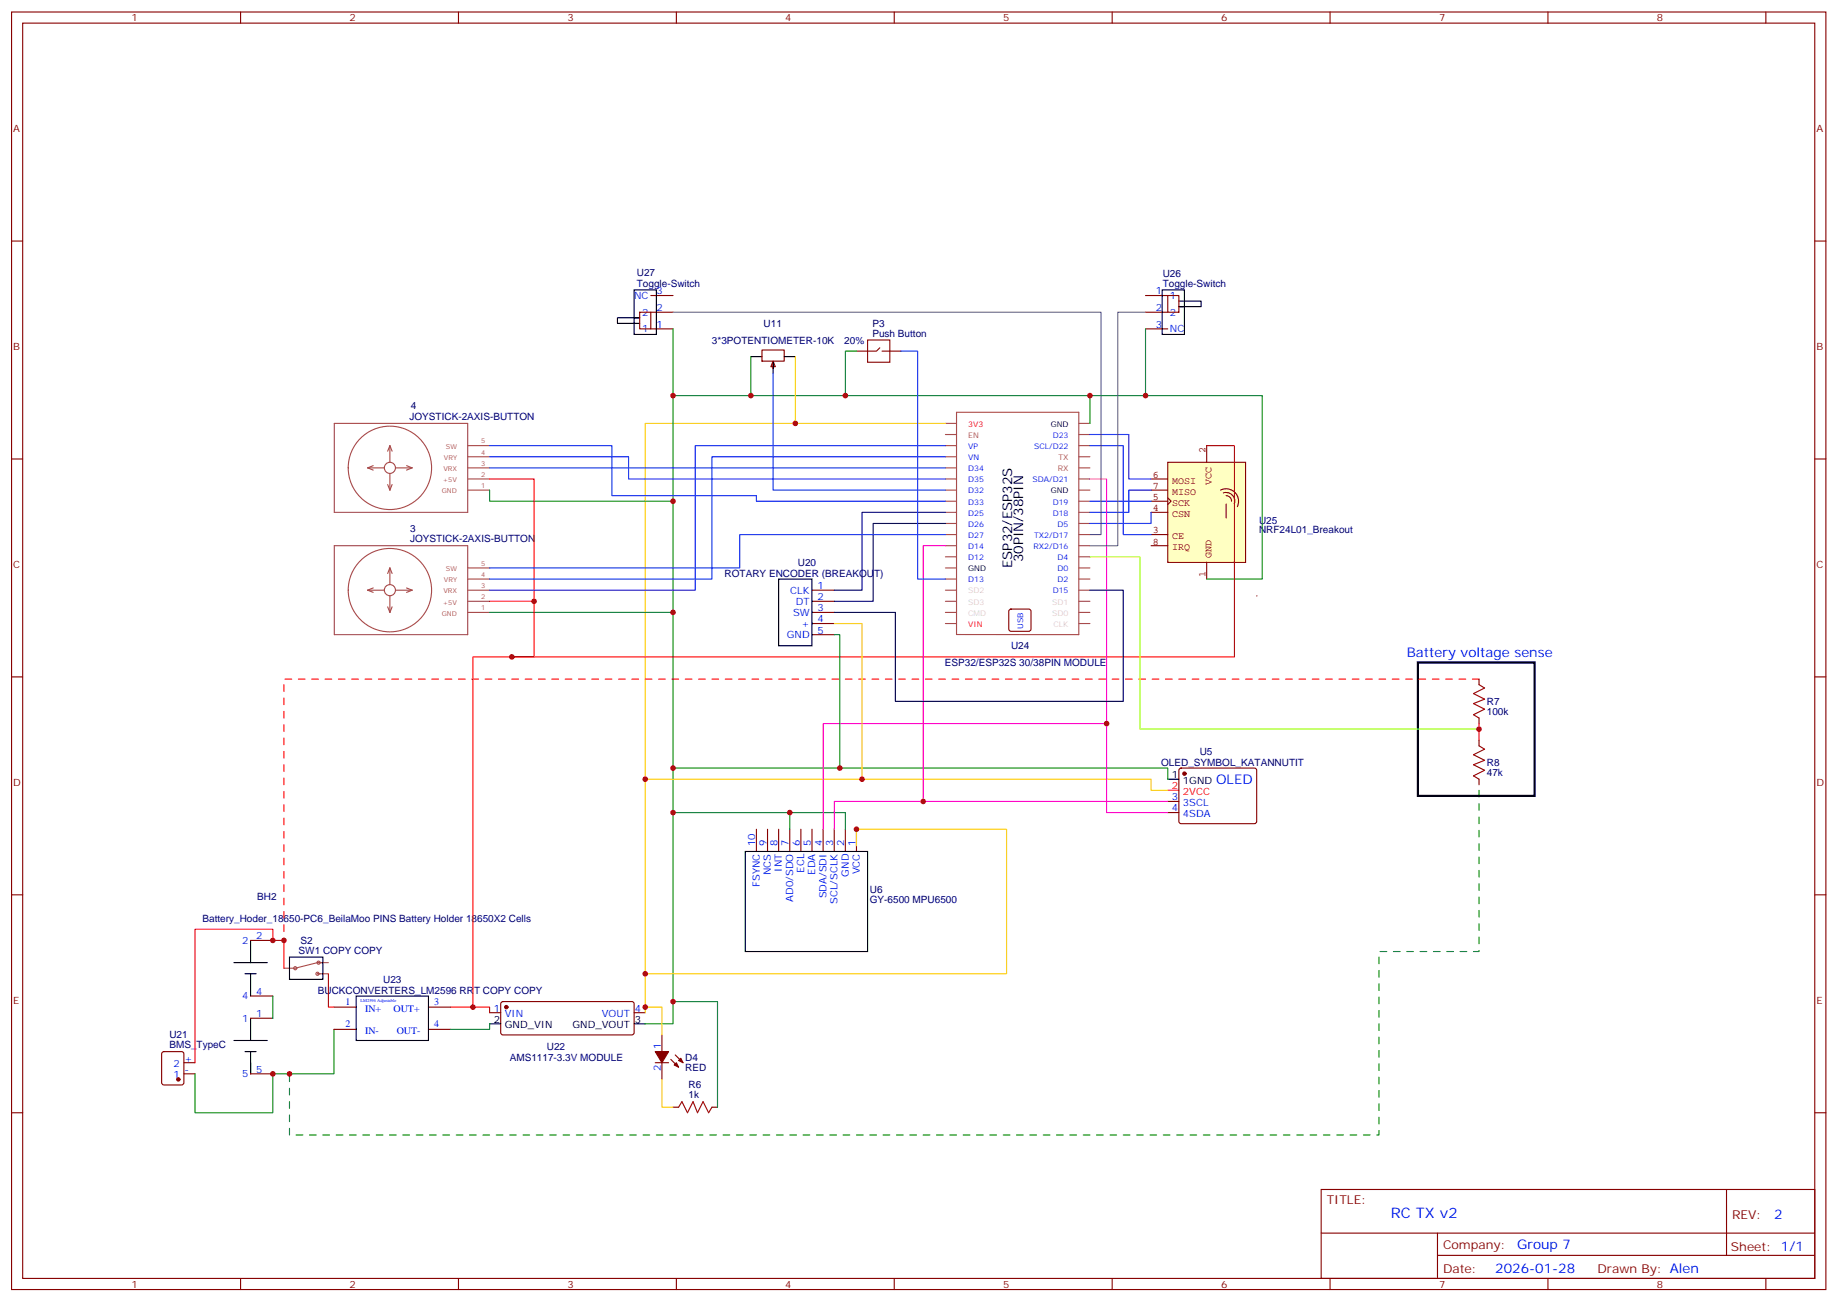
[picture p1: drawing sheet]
<svg xmlns="http://www.w3.org/2000/svg" width="583mm" height="413mm" viewBox="0 0 583 413" stroke-linecap="round" stroke-linejoin="round" font-family="sans-serif">
<g fill="none" stroke="#870000" stroke-width=".35">
<path d="M3.7 3.8h575.7v405.4h-575.7zM7.2 7.3h568.7v398.3h-568.7zM76.3 3.8v3.5M145.5 3.8v3.5M214.6 3.8v3.5M283.8 3.8v3.5M352.9 3.8v3.5M422.1 3.8v3.5M491.2 3.8v3.5M560.4 3.8v3.5M3.7 76.5h3.5M575.9 76.5h3.5"/>
<path d="M271.8 111.4h3.5M282.4 111.4h3.5M3.7 145.6h3.5M575.9 145.6h3.5M3.7 214.8h3.5M575.9 214.8h3.5M370.6 254.3h3.5M370.6 257.8h3.5M374.3 243.9l.5-.2h23.3l.5 .2 .2 .5-.1 16.5-.6 .4h-23.6l-.4-.7v-16.2zM240 263.1v7.1M243.6 263.1v7.1M247.1 263.1v7.1"/>
<path d="M250.6 263.1v7.1M254.1 263.1v7.1M257.7 263.1v7.1M261.2 263.1v7.1M264.7 263.1v7.1M268.3 263.1v7.1M271.8 263.1v7.1M3.7 283.9h3.5M79.5 298.4h7.1M575.9 283.9h3.5M79.5 316h7.1M79.5 323.1h7.1"/>
<path d="M3.7 353.1h3.5M79.5 340.7h7.1M575.9 353.1h3.5M419.2 377.4h156.7v28.2h-156.7zM547.9 377.4v20.9M419.3 391.2h156.4M456.2 398.3h119.5M456.2 391.2v14.2M76.3 405.6v3.6M145.5 405.6v3.6M214.6 405.6v3.6M283.8 405.6v3.6"/>
<path d="M352.9 405.6v3.6M422.1 405.6v3.6M491.2 405.6v3.6M560.4 405.6v3.6"/>
</g>
<path d="M275.3 107.9h7.1v7h-7.1zM279.2 110.3l-1.1 1.1h-2.8M279.9 111.4h2.5" fill="none" stroke="#900" stroke-width=".35"/>
<path d="M370.6 247.2h3.5M236.5 270.2h38.8v31.7h-38.8zM79.5 298.4v7M74.2 305.4h10.6M77.8 309h3.5M79.5 309v7M74.2 330.1h10.6M77.8 333.7h3.5M79.5 333.7v7v-3.5M79.5 323.1v7" fill="none" stroke="#000" stroke-width=".35"/>
<circle cx="375.8" cy="245.5" r=".53" fill="#870000" stroke="#870000" stroke-width=".35"/>
<path d="M370.6 250.8h3.5" fill="none" stroke="#f00" stroke-width=".35"/>
<g fill="none" stroke="#a64a4a" stroke-width=".35">
<path d="M106.1 134.3h42.3v28.3h-42.3zM116.7 148.4h5.3M116.7 148.4l1.7 .8M118.4 147.7l-1.7 .7M123 153.7l.7 1.8M123.7 141.4v5.3M123.7 150.2v5.3M123.7 141.4l-.7 1.8M123.7 141.4l.7 1.8M124.4 153.7l-.7 1.8M125.5 148.4h5.3M129 147.7l1.8 .7"/>
<path d="M130.8 148.4l-1.8 .8M148.4 155.5h7M148.4 152h7M148.4 148.4h7M148.4 144.9h7M148.4 141.4h7M106.1 173.1h42.3v28.3h-42.3zM116.7 187.3h5.3M116.7 187.3l1.7 .7M118.4 186.5l-1.7 .8M123 192.5l.7 1.8M123.7 180.2v5.3"/>
<path d="M123.7 189v5.3M123.7 180.2l-.7 1.8M123.7 180.2l.7 1.8M124.4 192.5l-.7 1.8M125.5 187.3h5.3M129 186.5l1.8 .8M130.8 187.3l-1.8 .7M148.4 194.3h7M148.4 190.8h7M148.4 187.3h7M148.4 183.7h7M148.4 180.2h7"/>
<circle cx="123.7" cy="148.4" r="1.76"/>
<circle cx="123.7" cy="148.4" r="13.2"/>
<circle cx="123.7" cy="187.3" r="1.76"/>
<circle cx="123.7" cy="187.2" r="13.2"/>
</g>
<path d="M245.3 114.6l.7 1.7h-1.4z" fill="#f0f0f0" stroke="#870000" stroke-width=".35"/>
<g fill="none" stroke="#870000" stroke-width=".35">
<path d="M241.8 111.1h7v3.5h-7zM245.3 115.3v1.8M257.7 187.3h7M257.7 190.8h7M257.7 194.3h7M257.7 197.8h7M320.3 193.5l.5-.2h5.7l.5 .2 .2 .5v5.6l-.3 .5-.4 .2h-5.7l-.5-.2-.2-.5v-5.6zM257.7 201.4h7M106 319.5h7M136 319.5h7M159.1 318l.5-.2h41.2l.4 .7v9.2l-.2 .5-.5 .2h-40.9l-.5-.3-.2-.4v-9.2zM51.5 333.9l.5-.2h5.6l.7 .4v9.4l-.4 .7h-5.9l-.7-.4v-9.4z"/>
<path d="M58.3 337.2h3.6M106 326.6h7M136 326.6h7M155.4 321.3h3.5M201.2 321.3h3.6M207.9 337.2h4.3M210 328.4v5.3M210 337.2v5.3M212.9 336.1l2.4 2.5M214.3 334.7l2.4 2.5M58.3 340.7h3.6M213.6 351.3h1.7"/>
<path d="M225.9 351.3h1.8"/>
</g>
<path d="M238.3 113.2h3.5M245.3 114.9v3.6M248.8 113.2h3.6M247.1 183.7h10.6v21.2h-10.6zM91.9 303.7h10.5v7h-10.5zM113 316h23v14.1h-23zM155.4 324.8h3.5M201.2 324.8h3.6" fill="none" stroke="#000" stroke-width=".35"/>
<g fill="#870000" stroke="#870000" stroke-width=".35">
<path d="M207.9 333.7h4.3l-2.2 3.5z"/>
<path d="M213.9 337.9l.7-.7 .7 1.4z"/>
<path d="M215.3 336.5l.7-.7 .7 1.4z"/>
<circle cx="56.6" cy="342.5" r=".53"/>
<circle cx="160.7" cy="319.5" r=".53"/>
</g>
<path d="M345.9 134.3v-8.8h-132.3v199.3h-8.8M86.6 316v7.1M213.6 317.8h14.1v33.5M106 326.6v14.1h-19.4v12.4h-24.7v-12.4M155.4 324.8v1.8h-12.4" fill="none" stroke="#008700" stroke-width=".35"/>
<path d="M90.1 307.2v-8.8h-3.5v-3.5h-24.7v42.3M104.2 309v10.5h1.8M143 319.5h12.4v1.8" fill="none" stroke="#f00" stroke-width=".35"/>
<g fill="none" stroke="#a64a4a" stroke-width=".35">
<path d="M300 137.9h3.5M300 134.3h3.5M342.3 137.9h3.6M342.3 134.3h3.6M300 155.5h3.5M300 159h3.5M300 152h3.5M300 148.4h3.5M300 144.9h3.5M300 141.4h3.5M342.3 155.5h3.6M342.3 159h3.6"/>
<path d="M342.3 152h3.6M342.3 148.4h3.6M342.3 144.9h3.6M342.3 141.4h3.6M300 176.7h3.5M300 173.1h3.5M300 169.6h3.5M300 166.1h3.5M300 162.6h3.5M342.3 176.7h3.6M342.3 173.1h3.6M342.3 169.6h3.6"/>
<path d="M342.3 166.1h3.6M342.3 162.6h3.6M300 183.7h3.5M300 180.2h3.5M300 197.8h3.5M300 187.3h3.5M300 190.8h3.5M300 194.3h3.5M342.3 183.7h3.6M342.3 180.2h3.6M342.3 197.8h3.6M342.3 187.3h3.6"/>
<path d="M342.3 190.8h3.6M342.3 194.3h3.6M303.7 201.3l38.6 .1v-70.6h-38.8v70.6M90.1 307.2h3.5M100.7 305.4l-7 1.8M100.7 309h3.5M100.7 305.4h3.5"/>
<circle cx="93.7" cy="307.2" r=".5"/>
<circle cx="100.7" cy="309" r=".5"/>
<circle cx="101.1" cy="305.4" r=".5"/>
</g>
<path d="M300 134.3h-95.2v187M204.8 319.5h5.2v8.9M210 342.5v8.8h3.6" fill="none" stroke="#fc0" stroke-width=".35"/>
<path d="M215.3 351.3l1.1-1.8 1.8 3.6 1.7-3.6 1.4 3.6 1.8-3.6 1.8 3.6 1-1.8" fill="none" stroke="#a10000" stroke-width=".35"/>
<circle cx="389.1" cy="159" r=".88" fill="#850000" stroke="#850000" stroke-width=".35"/>
<path d="M370.6 146.7h24.7v31.7h-24.7z" fill="#ffffc2" stroke="#850000" stroke-width=".35"/>
<g fill="none" stroke="#850000" stroke-width=".35">
<path d="M365.3 159h5.3M365.3 152h5.3M365.3 155.5h5.3M370.6 158l1 1-1 1.1M382.9 141.4v5.3M387.3 155.5a4 4 0 0 1 4.6 .7 4 4 0 0 1 .7 4.6M388.2 156.4a2.75 2.75 0 0 1 2.8 .7 2.75 2.75 0 0 1 .7 2.8M389.1 157.3a1.73 1.73 0 0 1 1.7 1.7M389.1 159.9v4.4M365.3 169.6h5.3M365.3 162.6h5.3M365.3 173.1h5.3"/>
<path d="M382.9 178.4v5.3M398.8 189h.1"/>
</g>
<path d="M213.6 104.4v21.1M238.3 113.2v12.3M271.8 111.4h-3.5v14.1M363.5 104.4v21.1M345.9 125.5h54.6v58.2h-17.6M155.4 155.5v3.5h58.2M155.4 194.3h58.2M264.7 201.4h1.8v42.3M213.6 243.7h157v3.5M213.6 257.8h54.7v5.3M250.6 257.8v5.3" fill="none" stroke="#008700" stroke-width=".35"/>
<path d="M345.9 141.4h10.5v28.2h8.9M365.3 159h-7.1v3.6h-12.3M365.3 155.5h-7.1v3.5h-12.3M365.3 162.6v3.5h-19.4" fill="none" stroke="#00f" stroke-width=".35"/>
<path d="M345.9 137.9h12.3v14.1h7.1M300 141.4h-79.4v45.9h-65.2" fill="none" stroke="#30f" stroke-width=".35"/>
<path d="M155.4 152h14.1v38.8M382.9 141.4h8.8v67h-241.6v111.1M155.4 190.8h14.1v17.6h-7.1M469.3 229.6v5.3" fill="none" stroke="#f00" stroke-width=".35"/>
<path d="M252.4 113.2v21.1M264.7 197.8h8.8v49.4M204.8 247.2h160.5v3.6h5.3M271.8 268.4v-5.3h47.6v45.9h-114.6" fill="none" stroke="#fc0" stroke-width=".35"/>
<path d="M345.9 152h5.3v105.8h19.4M300 173.1h-7.1v81.2h77.7M351.2 229.6h-90v33.5M292.9 254.3h-28.2v8.8" fill="none" stroke="#f0f" stroke-width=".35"/>
<path d="M449.9 210.2h37.1v42.3h-37.1z" fill="none" stroke="#000" stroke-width=".71"/>
<path d="M469.3 217.2l1.8 1.1-3.5 1.8 3.5 1.7-3.5 1.4 3.5 1.8-3.5 1.8 1.7 1M469.3 236.6l1.8 1.1-3.5 1.8 3.5 1.7-3.5 1.4 3.5 1.8-3.5 1.8 1.7 1" fill="none" stroke="#a10000" stroke-width=".35"/>
<path d="M206.5 93.8h7.1M206.5 99.1h7.1M363.5 93.8h7.1M363.5 99.1h7.1M206.5 104.4h7.1M363.5 104.4h7.1M469.3 215.5v1.7M469.3 227.8v1.8M469.3 234.9v1.7M469.3 247.2v1.8" fill="none" stroke="#870000" stroke-width=".35"/>
<path d="M469.3 215.5h-379.2v82.9" fill="none" stroke="#f00" stroke-width=".35" stroke-dasharray="2.1 2.1"/>
<path d="M345.9 176.7h15.8v54.7h107.6" fill="none" stroke="#9f0" stroke-width=".35"/>
<path d="M300 162.6h-26.5v24.7h-8.8M300 166.1h-22.9v24.7h-12.4M345.9 187.3h10.5v35.2h-72.3v-28.2h-19.4" fill="none" stroke="#006" stroke-width=".35"/>
<path d="M201.2 92h7.1v14.1h-7.1zM368.8 92h7v14.1h-7zM374.1 95.5h7v1.8h-7h1.7M201.2 100.8h1.8h-7.1v1.8h7.1" fill="none" stroke="#000" stroke-width=".35"/>
<path d="M203 99.1h3.5v5.3h-3.5zM370.6 93.8h3.5v5.3h-3.5z" fill="none" stroke="#900" stroke-width=".35"/>
<path d="M245.3 118.5v37h54.7M285.9 111.4h5.3v72.3h8.8M155.4 144.9h44.1v7.1h100.5M155.4 141.4h38.8v15.9h45.8v1.7h60M155.4 148.4h144.6M300 144.9h-74.1v38.8h-70.5M300 169.6h-65.3v10.6h-79.3" fill="none" stroke="#03f" stroke-width=".35"/>
<path d="M213.6 99.1h135.8v70.5h-3.5M363.5 99.1h-8.8v74h-8.8" fill="none" stroke="#666" stroke-width=".35"/>
<path d="M469.3 250.8v51.1h-31.7v58.2h-345.7v-19.4" fill="none" stroke="#008700" stroke-width=".35" stroke-dasharray="2.1 2.1"/>
<g fill="#c00">
<circle cx="86.6" cy="340.7" r=".88"/>
<circle cx="86.6" cy="298.4" r=".88"/>
<circle cx="204.8" cy="319.5" r=".88"/>
<circle cx="213.6" cy="317.8" r=".88"/>
<circle cx="345.9" cy="125.5" r=".88"/>
<circle cx="150.1" cy="319.5" r=".88"/>
<circle cx="213.6" cy="243.7" r=".88"/>
<circle cx="204.8" cy="247.2" r=".88"/>
<circle cx="213.6" cy="194.3" r=".88"/>
<circle cx="213.6" cy="159" r=".88"/>
<circle cx="162.4" cy="208.4" r=".88"/>
<circle cx="169.5" cy="190.8" r=".88"/>
<circle cx="238.3" cy="125.5" r=".88"/>
<circle cx="268.3" cy="125.5" r=".88"/>
<circle cx="252.4" cy="134.3" r=".88"/>
<circle cx="90.1" cy="298.4" r=".88"/>
<circle cx="469.3" cy="231.4" r=".88"/>
<circle cx="204.8" cy="309" r=".88"/>
<circle cx="213.6" cy="257.8" r=".88"/>
<circle cx="250.6" cy="257.8" r=".88"/>
<circle cx="351.2" cy="229.6" r=".88"/>
<circle cx="292.9" cy="254.3" r=".88"/>
<circle cx="271.8" cy="263.1" r=".88"/>
<circle cx="266.5" cy="243.7" r=".88"/>
<circle cx="213.6" cy="125.5" r=".88"/>
<circle cx="91.9" cy="340.7" r=".88"/>
<circle cx="273.5" cy="247.2" r=".88"/>
<circle cx="363.5" cy="125.5" r=".88"/>
</g>
<text font-size="4.6" fill="#00f" x="441.3" y="386.4">RC TX v2</text>
<g font-size="4.2">
<text x="324.7" y="178.4" transform="rotate(-90 324.7 178.4)">30PIN/38PIN</text>
<text x="321.1" y="180.2" transform="rotate(-90 321.1 180.2)">ESP32/ESP32S</text>
</g>
<g font-size="4.2" fill="#00f">
<text x="446.4" y="208.4">Battery voltage sense</text>
<text x="385.9" y="248.9">OLED</text>
<text x="563" y="386.7">2</text>
<text x="481.4" y="396.2">Group 7</text>
<text x="474.5" y="404">2026-01-28</text>
</g>
<g font-size="3.9" fill="#800">
<text x="421" y="382">TITLE:</text>
<text x="549.6" y="386.7">REV:</text>
<text x="457.9" y="396.2">Company:</text>
<text x="549.3" y="396.8">Sheet: 1/1</text>
<text x="457.9" y="403.9">Date:</text>
<text x="506.9" y="403.9">Drawn By: Alen</text>
</g>
<g font-size="3.2" fill="#800">
<text x="41.8" y="6.8">1</text>
<text x="110.9" y="6.8">2</text>
<text x="180.1" y="6.8">3</text>
<text x="249.2" y="6.8">4</text>
<text x="318.3" y="6.8">5</text>
<text x="387.5" y="6.8">6</text>
<text x="456.6" y="6.8">7</text>
<text x="525.8" y="6.8">8</text>
<text x="4.2" y="41.9">A</text>
<text x="576.4" y="41.9">A</text>
<text x="4.2" y="111.1">B</text>
<text x="576.4" y="111.1">B</text>
<text x="4.2" y="180.2">C</text>
<text x="576.4" y="180.2">C</text>
<text x="4.2" y="249.3">D</text>
<text x="576.4" y="249.3">D</text>
<text x="4.2" y="318.5">E</text>
<text x="576.4" y="318.5">E</text>
<text x="41.8" y="408.6">1</text>
<text x="110.9" y="408.6">2</text>
<text x="180.1" y="408.6">3</text>
<text x="249.2" y="408.6">4</text>
<text x="318.3" y="408.6">5</text>
<text x="387.5" y="408.6">6</text>
<text x="456.6" y="408.6">7</text>
<text x="525.8" y="408.6">8</text>
</g>
<g font-size="3.2" fill="#000080">
<text x="202.1" y="87.7">U27</text>
<text x="368.9" y="87.8">U26</text>
<text x="202.1" y="90.9">Toggle-Switch</text>
<text x="368.9" y="90.9">Toggle-Switch</text>
<text x="242.3" y="103.7">U11</text>
<text x="276.8" y="106.8">Push Button</text>
<text x="276.8" y="103.7">P3</text>
<text x="225.9" y="109">3*3POTENTIOMETER-10K</text>
<text x="267.9" y="109">20%</text>
<text x="130.4" y="129.9">4</text>
<text x="129.9" y="133.3">JOYSTICK-2AXIS-BUTTON</text>
<text x="399.5" y="166.1">U25</text>
<text x="130.2" y="172.1">JOYSTICK-2AXIS-BUTTON</text>
<text x="130.2" y="168.7">3</text>
<text x="399.5" y="169.1">NRF24L01_Breakout</text>
<text x="253.2" y="179.5">U20</text>
<text x="229.9" y="183.1">ROTARY ENCODER (BREAKOUT)</text>
<text x="320.8" y="206">U24</text>
<text x="299.8" y="211.3">ESP32/ESP32S 30/38PIN MODULE</text>
<text x="471.8" y="226.9">100k</text>
<text x="471.8" y="223.7">R7</text>
<text x="380.7" y="239.5">U5</text>
<text x="368.5" y="243.1">OLED_SYMBOL_KATANNUTIT</text>
<text x="471.8" y="243.1">R8</text>
<text x="471.8" y="246.3">47k</text>
<text x="81.6" y="285.4">BH2</text>
<text x="276" y="286.6">GY-6500 MPU6500</text>
<text x="276" y="283.5">U6</text>
<text x="64.2" y="292.5">Battery_Hoder_18650-PC6_BeilaMoo PINS Battery Holder 18650X2 Cells</text>
<text x="95.4" y="299.5">S2</text>
<text x="94.8" y="302.6">SW1 COPY COPY</text>
<text x="121.6" y="311.7">U23</text>
<text x="100.9" y="315.4">BUCKCONVERTERS_LM2596 RRT COPY COPY</text>
<text x="53.8" y="329.4">U21</text>
<text x="53.8" y="332.6">BMS_TypeC</text>
<text x="173.5" y="333">U22</text>
<text x="161.7" y="336.6">AMS1117-3.3V MODULE</text>
<text x="217.5" y="339.7">RED</text>
<text x="217.5" y="336.6">D4</text>
<text x="218.5" y="345.3">R6</text>
<text x="218.5" y="348.5">1k</text>
</g>
<g font-size="3.2" fill="#00f">
<text x="201.2" y="94.8">NC</text>
<text x="208.3" y="93.4">3</text>
<text x="366.8" y="93.4">1</text>
<text x="371.3" y="94.8">1</text>
<text x="203.8" y="100.1">2</text>
<text x="208.3" y="98.7">2</text>
<text x="366.8" y="98.7">2</text>
<text x="371.3" y="100.1">2</text>
<text x="203.8" y="105.4">1</text>
<text x="208.3" y="104">1</text>
<text x="366.8" y="104">3</text>
<text x="371.3" y="105.4">NC</text>
<text x="250.8" y="188.3">CLK</text>
<text x="252.6" y="191.8">DT</text>
<text x="259.4" y="186.9">1</text>
<text x="259.4" y="190.4">2</text>
<text x="251.7" y="195.4">SW</text>
<text x="259.4" y="194">3</text>
<text x="259.4" y="197.5">4</text>
<text x="249.7" y="202.4">GND</text>
<text x="254.4" y="198.9">+</text>
<text x="259.4" y="201">5</text>
<text x="371.9" y="253.9">3</text>
<text x="371.9" y="257.5">4</text>
<text x="375.4" y="255.7">3SCL</text>
<text x="375.4" y="259.2">4SDA</text>
<text x="239.7" y="268.4" transform="rotate(-90 239.7 268.4)">10</text>
<text x="243.2" y="268.4" transform="rotate(-90 243.2 268.4)">9</text>
<text x="246.7" y="268.4" transform="rotate(-90 246.7 268.4)">8</text>
<text x="250.3" y="268.4" transform="rotate(-90 250.3 268.4)">7</text>
<text x="253.8" y="268.4" transform="rotate(-90 253.8 268.4)">6</text>
<text x="257.3" y="268.4" transform="rotate(-90 257.3 268.4)">5</text>
<text x="260.8" y="268.4" transform="rotate(-90 260.8 268.4)">4</text>
<text x="264.4" y="268.4" transform="rotate(-90 264.4 268.4)">3</text>
<text x="267.9" y="268.4" transform="rotate(-90 267.9 268.4)">2</text>
<text x="271.4" y="268.4" transform="rotate(-90 271.4 268.4)">1</text>
<text x="241.1" y="281.4" transform="rotate(-90 241.1 281.4)">FSYNC</text>
<text x="244.6" y="277.6" transform="rotate(-90 244.6 277.6)">NCS</text>
<text x="248.1" y="276.5" transform="rotate(-90 248.1 276.5)">INT</text>
<text x="255.2" y="276.8" transform="rotate(-90 255.2 276.8)">ECL</text>
<text x="258.7" y="277.5" transform="rotate(-90 258.7 277.5)">EDA</text>
<text x="269.3" y="278.1" transform="rotate(-90 269.3 278.1)">GND</text>
<text x="272.8" y="277.5" transform="rotate(-90 272.8 277.5)">VCC</text>
<text x="251.7" y="286" transform="rotate(-90 251.7 286)">AD0/SDO</text>
<text x="262.3" y="285" transform="rotate(-90 262.3 285)">SDA/SDI</text>
<text x="265.8" y="286.8" transform="rotate(-90 265.8 286.8)">SCL/SCLK</text>
<text x="76.8" y="299.4">2</text>
<text x="81.3" y="298">2</text>
<text x="76.8" y="317.1">4</text>
<text x="81.3" y="315.7">4</text>
<text x="81.3" y="322.7">1</text>
<text x="109.7" y="318.8">1</text>
<text x="115.9" y="321.1">IN+</text>
<text x="124.9" y="321.1">OUT+</text>
<text x="137.7" y="318.8">3</text>
<text x="156.7" y="321">1</text>
<text x="160.2" y="322.7">VIN</text>
<text x="191" y="322.7">VOUT</text>
<text x="201.4" y="321">4</text>
<text x="76.8" y="324.1">1</text>
<text x="109.7" y="325.9">2</text>
<text x="115.9" y="328.2">IN-</text>
<text x="125.9" y="328.2">OUT-</text>
<text x="137.7" y="325.9">4</text>
<text x="209.7" y="333" transform="rotate(-90 209.7 333)">1</text>
<text x="55" y="338.6">2</text>
<text x="58.5" y="336.8">+</text>
<text x="58.5" y="340.4">-</text>
<text x="76.8" y="341.8">5</text>
<text x="81.3" y="340.4">5</text>
<text x="209.7" y="339.9" transform="rotate(-90 209.7 339.9)">2</text>
<text x="55" y="342.1">1</text>
</g>
<g font-size="3.2" fill="#840000">
<text x="382.6" y="143.8" transform="rotate(-90 382.6 143.8)">2</text>
<text x="365.8" y="151.6">6</text>
<text x="365.8" y="155.2">7</text>
<text x="372" y="153.5">MOSI</text>
<text x="384.4" y="153.8" transform="rotate(-90 384.4 153.8)">VCC</text>
<text x="365.8" y="158.7">5</text>
<text x="372" y="160.5">SCK</text>
<text x="372" y="157">MISO</text>
<text x="365.8" y="162.2">4</text>
<text x="372" y="164.1">CSN</text>
<text x="365.8" y="169.3">3</text>
<text x="365.8" y="172.8">8</text>
<text x="372" y="171.1">CE</text>
<text x="372" y="174.6">IRQ</text>
<text x="384.4" y="177" transform="rotate(-90 384.4 177)">GND</text>
<text x="382.6" y="183.2" transform="rotate(-90 382.6 183.2)">1</text>
</g>
<g font-size="3.2">
<text x="371.9" y="246.9">1</text>
<text x="375.4" y="248.6">1GND</text>
<text x="156.7" y="324.5">2</text>
<text x="160.2" y="326.2">GND_VIN</text>
<text x="181.7" y="326.2">GND_VOUT</text>
<text x="201.4" y="324.5">3</text>
</g>
<g font-size="3.2" fill="#f00">
<text x="371.9" y="250.4">2</text>
<text x="375.4" y="252.2">2VCC</text>
</g>
<g font-size="2.5" fill="#f00">
<text x="307.2" y="135.4">3V3</text>
<text x="307.2" y="198.9">VIN</text>
</g>
<g font-size="2.5">
<text x="333.4" y="135.4">GND</text>
<text x="333.4" y="156.5">GND</text>
<text x="307.2" y="181.2">GND</text>
</g>
<g font-size="2.5" fill="#00f">
<text x="307.2" y="142.4">VP</text>
<text x="328.1" y="142.4">SCL/D22</text>
<text x="334" y="138.9">D23</text>
<text x="307.2" y="149.5">D34</text>
<text x="307.2" y="146">VN</text>
<text x="307.2" y="153">D35</text>
<text x="327.7" y="153">SDA/D21</text>
<text x="307.2" y="160.1">D33</text>
<text x="307.2" y="156.5">D32</text>
<text x="334" y="160.1">D19</text>
<text x="307.2" y="167.1">D26</text>
<text x="307.2" y="163.6">D25</text>
<text x="334" y="163.6">D18</text>
<text x="335.6" y="167.1">D5</text>
<text x="307.2" y="170.7">D27</text>
<text x="328.1" y="170.7">TX2/D17</text>
<text x="307.2" y="177.7">D12</text>
<text x="307.2" y="174.2">D14</text>
<text x="328" y="174.2">RX2/D16</text>
<text x="335.6" y="177.7">D4</text>
<text x="307.2" y="184.8">D13</text>
<text x="335.6" y="184.8">D2</text>
<text x="335.6" y="181.2">D0</text>
<text x="334" y="188.3">D15</text>
<text x="324.7" y="199.6" transform="rotate(-90 324.7 199.6)">USB</text>
</g>
<g font-size="2.5" fill="#a54b4b">
<text x="307.2" y="138.9">EN</text>
<text x="335.7" y="149.5">RX</text>
<text x="335.9" y="146">TX</text>
</g>
<text font-size="2.5" fill="#ccc" x="307.2" y="188.3">SD2</text>
<g font-size="2.1" fill="#a54b4b">
<text x="141.5" y="142.4">SW</text>
<text x="152.7" y="140.7">5</text>
<text x="140.7" y="149.5">VRX</text>
<text x="140.8" y="146">VRY</text>
<text x="152.7" y="147.8">3</text>
<text x="152.7" y="144.2">4</text>
<text x="140.5" y="153">+5V</text>
<text x="152.7" y="154.8">1</text>
<text x="152.7" y="151.3">2</text>
<text x="140.2" y="156.5">GND</text>
<text x="152.7" y="179.5">5</text>
<text x="140.8" y="184.8">VRY</text>
<text x="141.5" y="181.2">SW</text>
<text x="152.7" y="183">4</text>
<text x="140.5" y="191.8">+5V</text>
<text x="140.7" y="188.3">VRX</text>
<text x="152.7" y="190.1">2</text>
<text x="152.7" y="186.6">3</text>
<text x="140.2" y="195.4">GND</text>
<text x="152.7" y="193.6">1</text>
</g>
<text font-size="1.4" fill="#00f" x="114.4" y="317.8">LM2596 Adjustable</text>
</svg>
